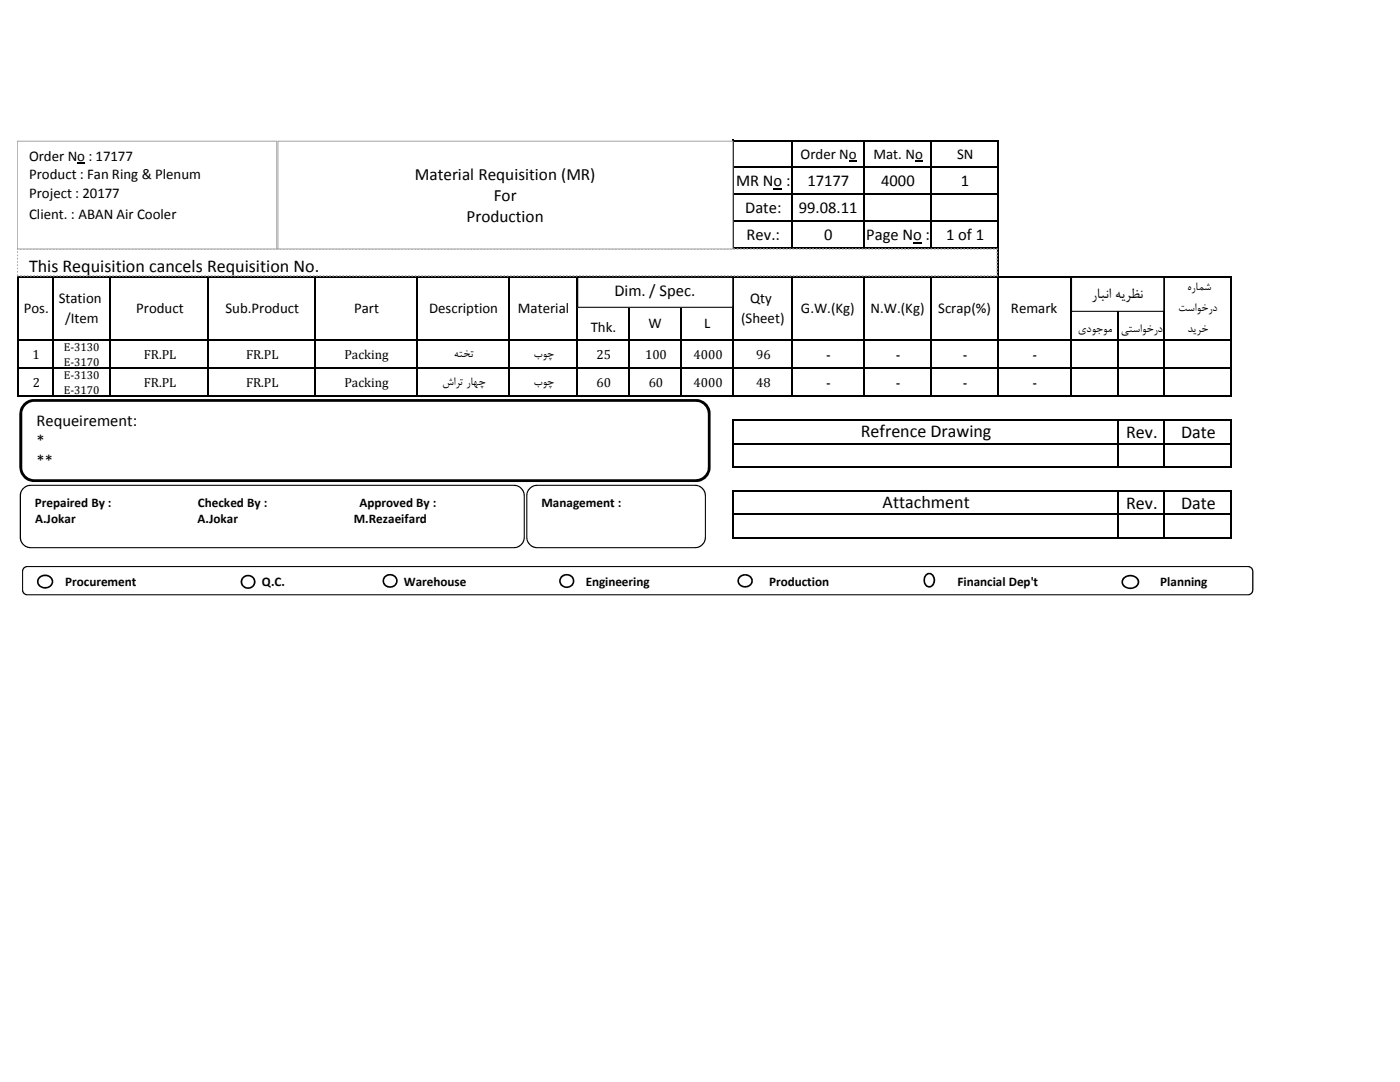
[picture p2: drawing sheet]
<svg xmlns="http://www.w3.org/2000/svg" width="279mm" height="216mm" viewBox="0 0 279 216" stroke-linecap="round" stroke-linejoin="round" font-family="sans-serif">
<path d="M154.4 37.6h1.7v.2h-1.7zM169.4 32.1h1.5v.2h-1.5zM182.6 32.1h1.6v.2h-1.6zM182.2 48.3h1.8v.3h-1.8z" fill="#000"/>
<g fill="none" stroke="#000" stroke-width=".3">
<path d="M146.4 27.9v21.8M146.5 28h52.8M146.5 33.4h52.8M146.5 38.8h52.8M158.1 28.2v21.5M172.4 28.2v21.5M185.9 28.2v21.5M199.1 28.2v51M3.6 55v24.2M3.7 55.2h242.1M10.6 55.3v23.9M22 55.3v23.9"/>
<path d="M41.6 55.3v23.9M62.9 55.3v23.9M83.2 55.3v23.9M101.6 55.3v23.9M115.1 55.3v23.9M125.5 55.3v23.9M136 55.3v23.9M146.4 55.3v23.9M146.5 44.2h52.8M146.5 49.6h52.8M158.1 55.3v23.9M172.4 55.3v23.9"/>
<path d="M185.9 55.3v23.9M213.7 55.3v23.9M223 55.3v23.9M232.4 55.3v23.9M245.6 55.3v23.9M3.7 67.8h242.1M3.7 73.5h242.1M3.7 79.1h242.1M146.4 83.7v9.6M146.4 97.7v9.7M146.5 83.8h99.3M146.5 88.5h99.3"/>
<path d="M146.5 93.2h99.3M146.5 97.9h99.3M223 83.9v9.4M223 98v9.4M232.4 83.9v9.4M232.4 98v9.4M245.6 83.9v9.4M245.6 98v9.4M146.5 102.6h99.3M146.5 107.3h99.3"/>
</g>
<path d="M3.4 49.7h195.6v5.3h-195.6z" fill="#fff"/>
<path d="M3.4 54.7h.2v.3h-.2zM3.4 54.1h.2v.3h-.2zM3.4 53.4h.2v.3h-.2zM3.4 52.7h.2v.4h-.2zM3.4 52.1h.2v.3h-.2zM3.4 51.4h.2v.4h-.2zM3.4 50.8h.2v.3h-.2zM3.4 50.1h.2v.4h-.2zM3.4 49.6l.2-.1v.3h-.2l.2-.1v.1h-.2zM4 49.5h.3v.3h-.3zM4.6 49.5h.4v.3h-.4zM5.3 49.5h.3v.3h-.3zM5.9 49.5h.4v.3h-.4zM6.6 49.5h.3v.3h-.3zM7.2 49.5h.4v.3h-.4zM7.9 49.5h.4v.3h-.4zM8.6 49.5h.3v.3h-.3zM9.2 49.5h.4v.3h-.4zM9.9 49.5h.3v.3h-.3zM10.5 49.5h.4v.3h-.4zM11.2 49.5h.3v.3h-.3zM11.9 49.5h.3v.3h-.3zM12.5 49.5h.3v.3h-.3zM13.2 49.5h.3v.3h-.3zM13.8 49.5h.3v.3h-.3zM14.5 49.5h.3v.3h-.3zM15.1 49.5h.4v.3h-.4zM15.8 49.5h.3v.3h-.3zM16.4 49.5h.4v.3h-.4zM17.1 49.5h.3v.3h-.3zM17.7 49.5h.4v.3h-.4zM18.4 49.5h.4v.3h-.4zM19 49.5h.4v.3h-.4zM19.7 49.5h.4v.3h-.4zM20.4 49.5h.3v.3h-.3zM21 49.5h.4v.3h-.4zM21.7 49.5h.3v.3h-.3zM22.4 49.5h.3v.3h-.3zM23 49.5h.3v.3h-.3zM23.7 49.5h.3v.3h-.3zM24.3 49.5h.3v.3h-.3zM25 49.5h.3v.3h-.3zM25.6 49.5h.4v.3h-.4zM26.3 49.5h.3v.3h-.3zM26.9 49.5h.4v.3h-.4zM27.6 49.5h.3v.3h-.3zM28.2 49.5h.4v.3h-.4zM28.9 49.5h.4v.3h-.4zM29.5 49.5h.4v.3h-.4zM30.2 49.5h.4v.3h-.4zM30.9 49.5h.3v.3h-.3zM31.5 49.5h.4v.3h-.4zM32.2 49.5h.3v.3h-.3zM32.9 49.5h.3v.3h-.3zM33.5 49.5h.3v.3h-.3zM34.2 49.5h.3v.3h-.3zM34.8 49.5h.3v.3h-.3zM35.5 49.5h.3v.3h-.3zM36.1 49.5h.3v.3h-.3zM36.8 49.5h.3v.3h-.3zM37.4 49.5h.4v.3h-.4zM38.1 49.5h.3v.3h-.3zM38.7 49.5h.4v.3h-.4zM39.4 49.5h.4v.3h-.4zM40 49.5h.4v.3h-.4zM40.7 49.5h.4v.3h-.4zM41.4 49.5h.3v.3h-.3zM42 49.5h.4v.3h-.4zM42.7 49.5h.3v.3h-.3zM43.3 49.5h.4v.3h-.4zM44 49.5h.3v.3h-.3zM44.7 49.5h.3v.3h-.3zM45.3 49.5h.3v.3h-.3zM46 49.5h.3v.3h-.3zM46.6 49.5h.3v.3h-.3zM47.3 49.5h.3v.3h-.3zM47.9 49.5h.4v.3h-.4zM48.6 49.5h.3v.3h-.3zM49.2 49.5h.4v.3h-.4zM49.9 49.5h.3v.3h-.3zM50.5 49.5h.4v.3h-.4zM51.2 49.5h.4v.3h-.4zM51.9 49.5h.3v.3h-.3zM52.5 49.5h.4v.3h-.4zM53.2 49.5h.3v.3h-.3zM53.8 49.5h.4v.3h-.4zM54.5 49.5h.3v.3h-.3zM55.2 49.5h.3v.3h-.3zM55.8 49.5h.3v.3h-.3zM56.5 49.5h.3v.3h-.3zM57.1 49.5h.3v.3h-.3zM57.8 49.5h.3v.3h-.3zM58.4 49.5h.4v.3h-.4zM59.1 49.5h.3v.3h-.3zM59.7 49.5h.4v.3h-.4zM60.4 49.5h.3v.3h-.3zM61 49.5h.4v.3h-.4zM61.7 49.5h.4v.3h-.4zM62.4 49.5h.3v.3h-.3zM63 49.5h.4v.3h-.4zM63.7 49.5h.3v.3h-.3zM64.3 49.5h.4v.3h-.4zM65 49.5h.3v.3h-.3zM65.7 49.5h.3v.3h-.3zM66.3 49.5h.3v.3h-.3zM67 49.5h.3v.3h-.3zM67.6 49.5h.3v.3h-.3zM68.3 49.5h.3v.3h-.3zM68.9 49.5h.4v.3h-.4zM69.6 49.5h.3v.3h-.3zM70.2 49.5h.4v.3h-.4zM70.9 49.5h.3v.3h-.3zM71.5 49.5h.4v.3h-.4zM72.2 49.5h.4v.3h-.4zM72.9 49.5h.3v.3h-.3zM73.5 49.5h.4v.3h-.4zM74.2 49.5h.3v.3h-.3zM74.8 49.5h.4v.3h-.4zM75.5 49.5h.3v.3h-.3zM76.2 49.5h.3v.3h-.3zM76.8 49.5h.3v.3h-.3zM77.5 49.5h.3v.3h-.3zM78.1 49.5h.3v.3h-.3zM78.8 49.5h.3v.3h-.3zM79.4 49.5h.4v.3h-.4zM80.1 49.5h.3v.3h-.3zM80.7 49.5h.4v.3h-.4zM81.4 49.5h.3v.3h-.3zM82 49.5h.4v.3h-.4zM82.7 49.5h.4v.3h-.4zM83.4 49.5h.3v.3h-.3zM84 49.5h.4v.3h-.4zM84.7 49.5h.3v.3h-.3zM85.3 49.5h.4v.3h-.4zM86 49.5h.3v.3h-.3zM86.7 49.5h.3v.3h-.3zM87.3 49.5h.3v.3h-.3zM88 49.5h.3v.3h-.3zM88.6 49.5h.3v.3h-.3zM89.3 49.5h.3v.3h-.3zM89.9 49.5h.4v.3h-.4zM90.6 49.5h.3v.3h-.3zM91.2 49.5h.4v.3h-.4zM91.9 49.5h.3v.3h-.3zM92.5 49.5h.4v.3h-.4zM93.2 49.5h.4v.3h-.4zM93.9 49.5h.3v.3h-.3zM94.5 49.5h.4v.3h-.4zM95.2 49.5h.3v.3h-.3zM95.8 49.5h.4v.3h-.4zM96.5 49.5h.3v.3h-.3zM97.2 49.5h.3v.3h-.3zM97.8 49.5h.3v.3h-.3zM98.5 49.5h.3v.3h-.3zM99.1 49.5h.3v.3h-.3zM99.8 49.5h.3v.3h-.3zM100.4 49.5h.4v.3h-.4zM101.1 49.5h.3v.3h-.3zM101.7 49.5h.4v.3h-.4zM102.4 49.5h.3v.3h-.3zM103 49.5h.4v.3h-.4zM103.7 49.5h.4v.3h-.4zM104.4 49.5h.3v.3h-.3zM105 49.5h.4v.3h-.4zM105.7 49.5h.3v.3h-.3zM106.3 49.5h.4v.3h-.4zM107 49.5h.3v.3h-.3zM107.7 49.5h.3v.3h-.3zM108.3 49.5h.3v.3h-.3zM109 49.5h.3v.3h-.3zM109.6 49.5h.3v.3h-.3zM110.3 49.5h.3v.3h-.3zM110.9 49.5h.4v.3h-.4zM111.6 49.5h.3v.3h-.3zM112.2 49.5h.4v.3h-.4zM112.9 49.5h.3v.3h-.3zM113.5 49.5h.4v.3h-.4zM114.2 49.5h.4v.3h-.4zM114.9 49.5h.3v.3h-.3zM115.5 49.5h.4v.3h-.4zM116.2 49.5h.3v.3h-.3zM116.8 49.5h.4v.3h-.4zM117.5 49.5h.3v.3h-.3zM118.2 49.5h.3v.3h-.3zM118.8 49.5h.3v.3h-.3zM119.5 49.5h.3v.3h-.3zM120.1 49.5h.3v.3h-.3zM120.8 49.5h.3v.3h-.3zM121.4 49.5h.4v.3h-.4zM122.1 49.5h.3v.3h-.3zM122.7 49.5h.4v.3h-.4zM123.4 49.5h.3v.3h-.3zM124 49.5h.4v.3h-.4zM124.7 49.5h.4v.3h-.4zM125.3 49.5h.4v.3h-.4zM126 49.5h.4v.3h-.4zM126.7 49.5h.3v.3h-.3zM127.3 49.5h.4v.3h-.4zM128 49.5h.3v.3h-.3zM128.7 49.5h.3v.3h-.3zM129.3 49.5h.3v.3h-.3zM130 49.5h.3v.3h-.3zM130.6 49.5h.3v.3h-.3zM131.3 49.5h.3v.3h-.3zM131.9 49.5h.3v.3h-.3zM132.6 49.5h.3v.3h-.3zM133.2 49.5h.4v.3h-.4zM133.9 49.5h.3v.3h-.3zM134.5 49.5h.4v.3h-.4zM135.2 49.5h.4v.3h-.4zM135.8 49.5h.4v.3h-.4zM136.5 49.5h.4v.3h-.4zM137.2 49.5h.3v.3h-.3zM137.8 49.5h.4v.3h-.4zM138.5 49.5h.3v.3h-.3zM139.1 49.5h.4v.3h-.4zM139.8 49.5h.3v.3h-.3zM140.5 49.5h.3v.3h-.3zM141.1 49.5h.3v.3h-.3zM141.8 49.5h.3v.3h-.3zM142.4 49.5h.3v.3h-.3zM143.1 49.5h.3v.3h-.3zM143.7 49.5h.4v.3h-.4zM144.4 49.5h.3v.3h-.3zM145 49.5h.4v.3h-.4zM145.7 49.5h.3v.3h-.3zM146.3 49.5h.4v.3h-.4zM147 49.5h.4v.3h-.4zM147.7 49.5h.3v.3h-.3zM148.3 49.5h.4v.3h-.4zM149 49.5h.3v.3h-.3zM149.6 49.5h.4v.3h-.4zM150.3 49.5h.3v.3h-.3zM151 49.5h.3v.3h-.3zM151.6 49.5h.3v.3h-.3zM152.3 49.5h.3v.3h-.3zM152.9 49.5h.3v.3h-.3zM153.6 49.5h.3v.3h-.3zM154.2 49.5h.4v.3h-.4zM154.9 49.5h.3v.3h-.3zM155.5 49.5h.4v.3h-.4zM156.2 49.5h.3v.3h-.3zM156.8 49.5h.4v.3h-.4zM157.5 49.5h.4v.3h-.4zM158.2 49.5h.3v.3h-.3zM158.8 49.5h.4v.3h-.4zM159.5 49.5h.3v.3h-.3zM160.1 49.5h.4v.3h-.4zM160.8 49.5h.3v.3h-.3zM161.5 49.5h.3v.3h-.3zM162.1 49.5h.3v.3h-.3zM162.8 49.5h.3v.3h-.3zM163.4 49.5h.3v.3h-.3zM164.1 49.5h.3v.3h-.3zM164.7 49.5h.4v.3h-.4zM165.4 49.5h.3v.3h-.3zM166 49.5h.4v.3h-.4zM166.7 49.5h.3v.3h-.3zM167.3 49.5h.4v.3h-.4zM168 49.5h.4v.3h-.4zM168.7 49.5h.3v.3h-.3zM169.3 49.5h.4v.3h-.4zM170 49.5h.3v.3h-.3zM170.6 49.5h.4v.3h-.4zM171.3 49.5h.3v.3h-.3zM172 49.5h.3v.3h-.3zM172.6 49.5h.3v.3h-.3zM173.3 49.5h.3v.3h-.3zM173.9 49.5h.3v.3h-.3zM174.6 49.5h.3v.3h-.3zM175.2 49.5h.4v.3h-.4zM175.9 49.5h.3v.3h-.3zM176.5 49.5h.4v.3h-.4zM177.2 49.5h.3v.3h-.3zM177.8 49.5h.4v.3h-.4zM178.5 49.5h.4v.3h-.4zM179.2 49.5h.3v.3h-.3zM179.8 49.5h.4v.3h-.4zM180.5 49.5h.3v.3h-.3zM181.1 49.5h.4v.3h-.4zM181.8 49.5h.3v.3h-.3zM182.5 49.5h.3v.3h-.3zM183.1 49.5h.3v.3h-.3zM183.8 49.5h.3v.3h-.3zM184.4 49.5h.3v.3h-.3zM185.1 49.5h.3v.3h-.3zM185.7 49.5h.4v.3h-.4zM186.4 49.5h.3v.3h-.3zM187 49.5h.4v.3h-.4zM187.7 49.5h.3v.3h-.3zM188.3 49.5h.4v.3h-.4zM189 49.5h.4v.3h-.4zM189.7 49.5h.3v.3h-.3zM190.3 49.5h.4v.3h-.4zM191 49.5h.3v.3h-.3zM191.6 49.5h.4v.3h-.4zM192.3 49.5h.3v.3h-.3zM193 49.5h.3v.3h-.3zM193.6 49.5h.3v.3h-.3zM194.3 49.5h.3v.3h-.3zM194.9 49.5h.3v.3h-.3zM195.6 49.5h.3v.3h-.3zM196.2 49.5h.4v.3h-.4zM196.9 49.5h.3v.3h-.3zM197.5 49.5h.4v.3h-.4zM198.2 49.5h.3v.3h-.3zM198.8 49.5l.3 .1v.3h-.3v-.2l.2 .1h-.2zM198.8 50.2h.3v.3h-.3zM198.8 50.8h.3v.4h-.3zM198.8 51.5h.3v.4h-.3zM198.8 52.2h.3v.3h-.3zM198.8 52.8h.3v.4h-.3zM198.8 53.5h.3v.3h-.3zM198.8 54.1h.3v.4h-.3zM198.8 54.8h.3v.4h-.2zM198.2 54.9h.4v.3h-.4zM197.6 54.9h.3v.3h-.3zM196.9 54.9h.4v.3h-.4zM196.3 54.9h.3v.3h-.3zM195.6 54.9h.4v.3h-.4zM195 54.9h.3v.3h-.3zM194.3 54.9h.3v.3h-.3zM193.7 54.9h.3v.3h-.3zM193 54.9h.3v.3h-.3zM192.4 54.9h.3v.3h-.3zM191.7 54.9h.3v.3h-.3zM191.1 54.9h.2v.3h-.2zM190.4 54.9h.3v.3h-.3zM189.7 54.9h.3v.3h-.3zM189.1 54.9h.3v.3h-.3zM188.4 54.9h.3v.3h-.3zM187.7 54.9h.4v.3h-.4zM187.1 54.9h.3v.3h-.3zM186.4 54.9h.4v.3h-.4zM185.8 54.9h.3v.3h-.3zM185.1 54.9h.4v.3h-.4zM184.5 54.9h.3v.3h-.3zM183.8 54.9h.3v.3h-.3zM183.2 54.9h.3v.3h-.3zM182.5 54.9h.3v.3h-.3zM181.9 54.9h.3v.3h-.3zM181.2 54.9h.3v.3h-.3zM180.6 54.9h.2v.3h-.2zM179.9 54.9h.3v.3h-.3zM179.2 54.9h.3v.3h-.3zM178.6 54.9h.3v.3h-.3zM177.9 54.9h.3v.3h-.3zM177.2 54.9h.4v.3h-.4zM176.6 54.9h.3v.3h-.3zM175.9 54.9h.4v.3h-.4zM175.3 54.9h.3v.3h-.3zM174.6 54.9h.4v.3h-.4zM174 54.9h.3v.3h-.3zM173.3 54.9h.4v.3h-.4zM172.7 54.9h.3v.3h-.3zM172 54.9h.3v.3h-.3zM171.4 54.9h.3v.3h-.3zM170.7 54.9h.3v.3h-.3zM170.1 54.9h.2v.3h-.2zM169.4 54.9h.3v.3h-.3zM168.7 54.9h.3v.3h-.3zM168.1 54.9h.3v.3h-.3zM167.4 54.9h.3v.3h-.3zM166.8 54.9h.3v.3h-.3zM166.1 54.9h.3v.3h-.3zM165.4 54.9h.4v.3h-.4zM164.8 54.9h.3v.3h-.3zM164.1 54.9h.4v.3h-.4zM163.5 54.9h.3v.3h-.3zM162.8 54.9h.4v.3h-.4zM162.2 54.9h.3v.3h-.3zM161.5 54.9h.3v.3h-.3zM160.9 54.9h.3v.3h-.3zM160.2 54.9h.3v.3h-.3zM159.6 54.9h.3v.3h-.3zM158.9 54.9h.3v.3h-.3zM158.2 54.9h.3v.3h-.3zM157.6 54.9h.3v.3h-.3zM156.9 54.9h.3v.3h-.3zM156.3 54.9h.3v.3h-.3zM155.6 54.9h.3v.3h-.3zM154.9 54.9h.4v.3h-.4zM154.3 54.9h.3v.3h-.3zM153.6 54.9h.4v.3h-.4zM153 54.9h.3v.3h-.3zM152.3 54.9h.4v.3h-.4zM151.7 54.9h.3v.3h-.3zM151 54.9h.3v.3h-.3zM150.4 54.9h.3v.3h-.3zM149.7 54.9h.3v.3h-.3zM149.1 54.9h.3v.3h-.3zM148.4 54.9h.3v.3h-.3zM147.7 54.9h.3v.3h-.3zM147.1 54.9h.3v.3h-.3zM146.4 54.9h.3v.3h-.3zM145.8 54.9h.3v.3h-.3zM145.1 54.9h.3v.3h-.3zM144.4 54.9h.4v.3h-.4zM143.8 54.9h.3v.3h-.3zM143.1 54.9h.4v.3h-.4zM142.5 54.9h.3v.3h-.3zM141.8 54.9h.4v.3h-.4zM141.2 54.9h.3v.3h-.3zM140.5 54.9h.3v.3h-.3zM139.9 54.9h.3v.3h-.3zM139.2 54.9h.3v.3h-.3zM138.6 54.9h.3v.3h-.3zM137.9 54.9h.3v.3h-.3zM137.2 54.9h.3v.3h-.3zM136.6 54.9h.3v.3h-.3zM135.9 54.9h.3v.3h-.3zM135.3 54.9h.3v.3h-.3zM134.6 54.9h.3v.3h-.3zM133.9 54.9h.4v.3h-.4zM133.3 54.9h.3v.3h-.3zM132.6 54.9h.4v.3h-.4zM132 54.9h.3v.3h-.3zM131.3 54.9h.4v.3h-.4zM130.7 54.9h.3v.3h-.3zM130 54.9h.3v.3h-.3zM129.4 54.9h.3v.3h-.3zM128.7 54.9h.3v.3h-.3zM128.1 54.9h.3v.3h-.3zM127.4 54.9h.3v.3h-.3zM126.7 54.9h.3v.3h-.3zM126.1 54.9h.3v.3h-.3zM125.4 54.9h.3v.3h-.3zM124.8 54.9h.3v.3h-.3zM124.1 54.9h.3v.3h-.3zM123.4 54.9h.4v.3h-.4zM122.8 54.9h.3v.3h-.3zM122.1 54.9h.4v.3h-.4zM121.5 54.9h.3v.3h-.3zM120.8 54.9h.4v.3h-.4zM120.2 54.9h.3v.3h-.3zM119.5 54.9h.3v.3h-.3zM118.9 54.9h.3v.3h-.3zM118.2 54.9h.3v.3h-.3zM117.6 54.9h.3v.3h-.3zM116.9 54.9h.3v.3h-.3zM116.2 54.9h.3v.3h-.3zM115.6 54.9h.3v.3h-.3zM114.9 54.9h.3v.3h-.3zM114.3 54.9h.3v.3h-.3zM113.6 54.9h.3v.3h-.3zM112.9 54.9h.4v.3h-.4zM112.3 54.9h.3v.3h-.3zM111.6 54.9h.4v.3h-.4zM111 54.9h.3v.3h-.3zM110.3 54.9h.4v.3h-.4zM109.7 54.9h.3v.3h-.3zM109 54.9h.3v.3h-.3zM108.4 54.9h.3v.3h-.3zM107.7 54.9h.3v.3h-.3zM107.1 54.9h.3v.3h-.3zM106.4 54.9h.3v.3h-.3zM105.7 54.9h.3v.3h-.3zM105.1 54.9h.3v.3h-.3zM104.4 54.9h.3v.3h-.3zM103.8 54.9h.3v.3h-.3zM103.1 54.9h.3v.3h-.3zM102.4 54.9h.4v.3h-.4zM101.8 54.9h.3v.3h-.3zM101.1 54.9h.4v.3h-.4zM100.5 54.9h.3v.3h-.3zM99.8 54.9h.4v.3h-.4zM99.2 54.9h.3v.3h-.3zM98.5 54.9h.3v.3h-.3zM97.9 54.9h.3v.3h-.3zM97.2 54.9h.3v.3h-.3zM96.6 54.9h.3v.3h-.3zM95.9 54.9h.3v.3h-.3zM95.2 54.9h.3v.3h-.3zM94.6 54.9h.3v.3h-.3zM93.9 54.9h.3v.3h-.3zM93.3 54.9h.3v.3h-.3zM92.6 54.9h.3v.3h-.3zM91.9 54.9h.4v.3h-.4zM91.3 54.9h.3v.3h-.3zM90.6 54.9h.4v.3h-.4zM90 54.9h.3v.3h-.3zM89.3 54.9h.4v.3h-.4zM88.7 54.9h.3v.3h-.3zM88 54.9h.3v.3h-.3zM87.4 54.9h.3v.3h-.3zM86.7 54.9h.3v.3h-.3zM86.1 54.9h.3v.3h-.3zM85.4 54.9h.3v.3h-.3zM84.8 54.9h.2v.3h-.2zM84.1 54.9h.3v.3h-.3zM83.4 54.9h.3v.3h-.3zM82.8 54.9h.3v.3h-.3zM82.1 54.9h.3v.3h-.3zM81.4 54.9h.4v.3h-.4zM80.8 54.9h.3v.3h-.3zM80.1 54.9h.4v.3h-.4zM79.5 54.9h.3v.3h-.3zM78.8 54.9h.4v.3h-.4zM78.2 54.9h.3v.3h-.3zM77.5 54.9h.4v.3h-.4zM76.9 54.9h.3v.3h-.3zM76.2 54.9h.3v.3h-.3zM75.6 54.9h.3v.3h-.3zM74.9 54.9h.3v.3h-.3zM74.3 54.9h.2v.3h-.2zM73.6 54.9h.3v.3h-.3zM72.9 54.9h.3v.3h-.3zM72.3 54.9h.3v.3h-.3zM71.6 54.9h.3v.3h-.3zM71 54.9h.3v.3h-.3zM70.3 54.9h.3v.3h-.3zM69.6 54.9h.4v.3h-.4zM69 54.9h.3v.3h-.3zM68.3 54.9h.4v.3h-.4zM67.7 54.9h.3v.3h-.3zM67 54.9h.4v.3h-.4zM66.4 54.9h.3v.3h-.3zM65.7 54.9h.3v.3h-.3zM65.1 54.9h.3v.3h-.3zM64.4 54.9h.3v.3h-.3zM63.8 54.9h.3v.3h-.3zM63.1 54.9h.3v.3h-.3zM62.4 54.9h.3v.3h-.3zM61.8 54.9h.3v.3h-.3zM61.1 54.9h.3v.3h-.3zM60.5 54.9h.3v.3h-.3zM59.8 54.9h.3v.3h-.3zM59.1 54.9h.4v.3h-.4zM58.5 54.9h.3v.3h-.3zM57.8 54.9h.4v.3h-.4zM57.2 54.9h.3v.3h-.3zM56.5 54.9h.4v.3h-.4zM55.9 54.9h.3v.3h-.3zM55.2 54.9h.3v.3h-.3zM54.6 54.9h.3v.3h-.3zM53.9 54.9h.3v.3h-.3zM53.3 54.9h.3v.3h-.3zM52.6 54.9h.3v.3h-.3zM51.9 54.9h.3v.3h-.3zM51.3 54.9h.3v.3h-.3zM50.6 54.9h.3v.3h-.3zM50 54.9h.3v.3h-.3zM49.3 54.9h.3v.3h-.3zM48.6 54.9h.4v.3h-.4zM48 54.9h.3v.3h-.3zM47.3 54.9h.4v.3h-.4zM46.7 54.9h.3v.3h-.3zM46 54.9h.4v.3h-.4zM45.4 54.9h.3v.3h-.3zM44.7 54.9h.3v.3h-.3zM44.1 54.9h.3v.3h-.3zM43.4 54.9h.3v.3h-.3zM42.8 54.9h.3v.3h-.3zM42.1 54.9h.3v.3h-.3zM41.4 54.9h.3v.3h-.3zM40.8 54.9h.3v.3h-.3zM40.1 54.9h.3v.3h-.3zM39.5 54.9h.3v.3h-.3zM38.8 54.9h.3v.3h-.3zM38.1 54.9h.4v.3h-.4zM37.5 54.9h.3v.3h-.3zM36.8 54.9h.4v.3h-.4zM36.2 54.9h.3v.3h-.3zM35.5 54.9h.4v.3h-.4zM34.9 54.9h.3v.3h-.3zM34.2 54.9h.3v.3h-.3zM33.6 54.9h.3v.3h-.3zM32.9 54.9h.3v.3h-.3zM32.3 54.9h.3v.3h-.3zM31.6 54.9h.3v.3h-.3zM30.9 54.9h.3v.3h-.3zM30.3 54.9h.3v.3h-.3zM29.6 54.9h.3v.3h-.3zM29 54.9h.3v.3h-.3zM28.3 54.9h.3v.3h-.3zM27.6 54.9h.4v.3h-.4zM27 54.9h.3v.3h-.3zM26.3 54.9h.4v.3h-.4zM25.7 54.9h.3v.3h-.3zM25 54.9h.4v.3h-.4zM24.4 54.9h.3v.3h-.3zM23.7 54.9h.3v.3h-.3zM23.1 54.9h.3v.3h-.3zM22.4 54.9h.3v.3h-.3zM21.8 54.9h.3v.3h-.3zM21.1 54.9h.3v.3h-.3zM20.4 54.9h.3v.3h-.3zM19.8 54.9h.3v.3h-.3zM19.1 54.9h.3v.3h-.3zM18.5 54.9h.3v.3h-.3zM17.8 54.9h.3v.3h-.3zM17.1 54.9h.4v.3h-.4zM16.5 54.9h.3v.3h-.3zM15.8 54.9h.4v.3h-.4zM15.2 54.9h.3v.3h-.3zM14.5 54.9h.4v.3h-.4zM13.9 54.9h.3v.3h-.3zM13.2 54.9h.3v.3h-.3zM12.6 54.9h.3v.3h-.3zM11.9 54.9h.3v.3h-.3zM11.3 54.9h.3v.3h-.3zM10.6 54.9h.3v.3h-.3zM9.9 54.9h.3v.3h-.3zM9.3 54.9h.3v.3h-.3zM8.6 54.9h.3v.3h-.3zM8 54.9h.3v.3h-.3zM7.3 54.9h.3v.3h-.3zM6.6 54.9h.4v.3h-.4zM6 54.9h.3v.3h-.3zM5.3 54.9h.4v.3h-.4zM4.7 54.9h.3v.3h-.3zM4 54.9h.4v.3h-.4zM3.4 54.9h.3v.3h-.3z" fill="#a6a6a6"/>
<path d="M3.4 28.2h51.8v21.5h-51.8z" fill="#fff"/>
<path d="M3.4 28.1h51.9v21.7h-51.9zM3.4 28.3l.2-.1v21.5l-.2-.1h51.8l-.1 .1v-21.5l.1 .1z" fill="#a6a6a6"/>
<path d="M15.4 32.5h1.6v.2h-1.6z" fill="#000"/>
<path d="M55.5 28.2h90.7v21.5h-90.7z" fill="#fff"/>
<path d="M55.4 28.1h90.8l.1 .1v21.5l-.1 .1h-90.7zM55.5 28.3l.1-.1v21.5l-.1-.1h90.7l-.1 .1v-21.5l.1 .1z" fill="#a6a6a6"/>
<path d="M213.8 55.3h18.4v6.8h-18.4z" fill="#fff"/>
<path d="M213.7 55.3l18.5-.1 .2 .1-.1 6.9h-18.5l-.1-.1zM213.8 55.5l.2-.2v6.8l-.2-.1h18.4v.1v-6.8v.2z" fill="#000"/>
<path d="M5.1 80.5l1.1-.5 .6-.1h132.1a2.68 2.68 0 0 1 2.6 2.6v10.7a2.66 2.66 0 0 1-2.6 2.7h-132.1a2.66 2.66 0 0 1-2.7-2.7v-10.7a2.68 2.68 0 0 1 1-2z" fill-rule="evenodd" fill="#fff"/>
<path d="M4.9 80.4a2.76 2.76 0 0 1 1.9-.8h132.3a2.94 2.94 0 0 1 2.7 2.7v11.2a2.94 2.94 0 0 1-2.6 2.7h-132.4a2.92 2.92 0 0 1-2.9-2.9v-10.7a2.99 2.99 0 0 1 1-2.2zM5.1 80.9l-.3 .5-.4 .9v10.9a2.39 2.39 0 0 0 2.4 2.4h132.1a2.44 2.44 0 0 0 2.4-2.4v-10.6a2.44 2.44 0 0 0-2.4-2.4h-132.3l-.7 .1z" fill="#000"/>
<path d="M4.7 97.4l.9-.5 .5-.1h96.4a2.05 2.05 0 0 1 2.1 2.1v8.3a2.03 2.03 0 0 1-2.1 2.1h-96.4a2.05 2.05 0 0 1-2-2.1v-8.3v-.6z" fill-rule="evenodd" fill="#fff"/>
<path d="M4.6 97.4l.6-.5 .7-.2h96.9a2.22 2.22 0 0 1 1.9 2v8.7a2.2 2.2 0 0 1-1.9 2h-96.9a2.18 2.18 0 0 1-2-2.2v-8.3a2.13 2.13 0 0 1 .7-1.5zM4.7 97.5l-.4 .6-.1 .6v8.7l.1 .6 .4 .6 1 .5 96.8 .1a2.02 2.02 0 0 0 2-2v-8.3a2.01 2.01 0 0 0-2-2l-96.6 .1a1.49 1.49 0 0 0-1.2 .5z" fill="#000"/>
<path d="M115.3 55.3h30.9v6h-30.9z" fill="#fff"/>
<path d="M115.2 55.3l31-.1 .1 .1v6l-31 .1-.2-.1zM115.3 55.5l.1-.2v6l-.1-.1h30.9l-.1 .1v-6l.1 .2z" fill="#000"/>
<path d="M105.7 97.4l.9-.5 .6-.1h31.5a2.05 2.05 0 0 1 2.1 2.1v8.3a2.03 2.03 0 0 1-2.1 2.1h-31.5a2.05 2.05 0 0 1-2.1-2.1v-8.3l.1-.6z" fill-rule="evenodd" fill="#fff"/>
<path d="M105.7 97.4l.6-.5 .7-.2h31.9a2.22 2.22 0 0 1 2 2v8.7a2.2 2.2 0 0 1-2 2h-31.9a2.19 2.19 0 0 1-2-2.2v-8.5l.2-.7zM105.8 97.5l-.4 .6-.2 .8v8.3a2.04 2.04 0 0 0 2 2h31.5a2 2 0 0 0 2-2v-8.3a2.03 2.03 0 0 0-2-2l-31.7 .1a1.49 1.49 0 0 0-1.2 .5z" fill="#000"/>
<path d="M4.8 113.3l.7-.3h243.6a.95 .95 0 0 1 .9 1v3.7a.91 .91 0 0 1-.9 1h-243.6a.92 .92 0 0 1-1-1v-3.7z" fill-rule="evenodd" fill="#fff"/>
<path d="M4.6 113.4l.6-.5h244.1a1.13 1.13 0 0 1 .8 1.1v3.7a1.04 1.04 0 0 1-.8 1.1h-244.1l-.6-.4-.2-.4v-4.3zM4.9 113.4l-.3 .6v3.7l.3 .6 .6 .3h243.5l.6-.2 .3-.5v-4.1l-.3-.5-.5-.1h-243.6z" fill="#000"/>
<path d="M7.8 115.3a1.4 1.4 0 0 1 1.9-.4 1.4 1.4 0 0 1 .5 1.9 1.4 1.4 0 0 1-1.9 .4 1.4 1.4 0 0 1-.5-1.9z" fill-rule="evenodd" fill="#fff"/>
<path d="M7.7 115.2a1.66 1.66 0 0 1 1.8-.5 1.66 1.66 0 0 1 1.1 1.6 1.68 1.68 0 0 1-1.7 1.2 1.68 1.68 0 0 1-1.5-1.5zM8 115.3l-.3 .5v.5l.6 .7 1 .1 .4-.1 .5-.5 .1-.7-.5-.7-1.1-.1z" fill="#000"/>
<circle cx="49.5" cy="116.1" r="1.29" fill="#fff"/>
<path d="M48 116.1a1.5 1.5 0 0 1 3 0 1.5 1.5 0 0 1-3 0zM48.4 116.1a1.12 1.12 0 0 0 2.2 0 1.12 1.12 0 0 0-2.2 0z" fill="#000"/>
<path d="M76.8 115.2a1.29 1.29 0 0 1 1.9-.3 1.29 1.29 0 0 1 0 2 1.3 1.3 0 0 1-1.7-.1 1.3 1.3 0 0 1-.2-1.6z" fill-rule="evenodd" fill="#fff"/>
<path d="M76.8 114.9l.5-.3h1.1a1.4 1.4 0 0 1 1 1.3 1.4 1.4 0 0 1-1 1.3l-.5 .1a1.39 1.39 0 0 1-1.4-.8 1.39 1.39 0 0 1 .3-1.6zM77 115.1l-.3 .6v.5l.5 .6 .9 .2 .8-.5 .1-.8-.5-.7-.9-.1z" fill="#000"/>
<path d="M224.3 115.4a1.72 1.72 0 0 1 2.9 .7 1.68 1.68 0 0 1-1.6 1.3 1.68 1.68 0 0 1-1.7-1.3z" fill-rule="evenodd" fill="#fff"/>
<path d="M224.3 115.1a2.09 2.09 0 0 1 2.7 .2l.2 .3a1.18 1.18 0 0 1-.2 1.3 2.05 2.05 0 0 1-2.9 0l-.3-.6a1.32 1.32 0 0 1 .5-1.2zM224.5 115.4l-.3 .3-.1 .5 .3 .6 .3 .3 1.2 .1 .5-.1 .5-.6v-.8l-.2-.3-.5-.3h-.9z" fill="#000"/>
<path d="M112 115.2a1.3 1.3 0 0 1 2.1-.1 1.3 1.3 0 0 1-.6 2 1.28 1.28 0 0 1-1.4-.4 1.28 1.28 0 0 1-.1-1.5z" fill-rule="evenodd" fill="#fff"/>
<path d="M111.6 115.9a1.5 1.5 0 0 1 3 0 1.5 1.5 0 0 1-3 0zM112.2 115.2l-.3 .8 .2 .5 .3 .3 1 .2 .6-.3 .2-.3 .1-.7-.5-.7-.9-.1z" fill="#000"/>
<path d="M184.9 114.7a1.02 1.02 0 0 1 1.2-.1 1.02 1.02 0 0 1 .4 1.2 1.05 1.05 0 0 1-1 1.3 1.05 1.05 0 0 1-1.1-1.3l.1-.5z" fill-rule="evenodd" fill="#fff"/>
<path d="M184.6 114.7a1.12 1.12 0 0 1 1.1-.3 1.12 1.12 0 0 1 .9 .8v.5a1.23 1.23 0 0 1-.5 1.3 1.23 1.23 0 0 1-1.3 0l-.4-.4-.1-.8 .1-.6zM185 114.8l-.3 .5v.9l.5 .7h.4l.3-.1 .3-.6v-.9l-.4-.6-.4-.1z" fill="#000"/>
<path d="M147.6 115.2a1.39 1.39 0 0 1 1.6-.4 1.39 1.39 0 0 1 .8 1.5 1.39 1.39 0 0 1-1.6 .8 1.39 1.39 0 0 1-1-1.6z" fill-rule="evenodd" fill="#fff"/>
<path d="M147.4 115.1a1.52 1.52 0 0 1 1.9-.5 1.52 1.52 0 0 1 .8 1.9l-.5 .6-.9 .2a1.38 1.38 0 0 1-1.4-1.9zM147.8 115.2l-.3 .5v.4l.5 .7 1 .1 .7-.4 .2-.6-.2-.6-.3-.3-.7-.1z" fill="#000"/>
<g font-size="3.6">
<text x="5.8" y="54.3">This Requisition cancels Requisition No.</text>
<text x="171.8" y="87.2">Refrence Drawing</text>
<text x="224.7" y="87.4">Rev.</text>
<text x="235.7" y="87.4">Date</text>
<text x="176.1" y="101.3">Attachment</text>
<text x="224.7" y="101.5">Rev.</text>
<text x="235.7" y="101.5">Date</text>
</g>
<g font-size="3.4">
<text x="82.8" y="35.9">Material Requisition (MR)</text>
<text x="98.6" y="40.1">For</text>
<text x="93.1" y="44.3">Production</text>
</g>
<g font-size="3.3">
<text x="146.9" y="37.2">MR No :</text>
<text x="161.1" y="37.2">17177</text>
<text x="175.9" y="37.2">4000</text>
<text x="191.8" y="37.2">1</text>
<text x="148.7" y="42.6">Date:</text>
<text x="149" y="48">Rev.:</text>
<text x="159.4" y="42.6">99.08.11</text>
<text x="164.5" y="48">0</text>
<text x="172.9" y="48">Page No :</text>
<text x="188.8" y="48">1 of 1</text>
<text x="122.6" y="59.1">Dim. / Spec.</text>
<text x="217.8" y="59.4">رابان ه</text>
<text x="223.9" y="59.4">يرظن</text>
<text x="7.3" y="85">Requeirement:</text>
<text x="7.3" y="88.9">*</text>
<text x="7.3" y="93">**</text>
</g>
<g font-size="3">
<text x="5.8" y="32.1">Order No : 17177</text>
<text x="5.8" y="35.8">Product : Fan Ring &amp; Plenum</text>
<text x="159.8" y="31.7">Order No</text>
<text x="174.3" y="31.7">Mat. No</text>
<text x="191" y="31.7">SN</text>
<text x="5.8" y="39.4">Project : 20177</text>
<text x="5.8" y="43.8">Client. : ABAN Air Cooler</text>
<text x="4.7" y="62.5">Pos.</text>
<text x="11.7" y="60.5">Station</text>
<text x="13" y="64.5">/Item</text>
<text x="27.2" y="62.5">Product</text>
<text x="45" y="62.5">Sub.Product</text>
<text x="70.7" y="62.5">Part</text>
<text x="85.6" y="62.5">Description</text>
<text x="103.4" y="62.5">Material</text>
<text x="129.5" y="65.4">W</text>
<text x="140.5" y="65.4">L</text>
<text x="147.9" y="64.5">(Sheet)</text>
<text x="149.7" y="60.5">Qty</text>
<text x="159.9" y="62.5">G.W.(Kg)</text>
<text x="173.7" y="62.5">N.W.(Kg)</text>
<text x="187.2" y="62.5">Scrap(%)</text>
<text x="201.8" y="62.5">Remark</text>
<text x="117.9" y="66.2">Thk.</text>
</g>
<g font-size="2.6">
<text x="236.9" y="57.9">هرامش</text>
<text x="235.1" y="62.1">تساوخرد</text>
<text x="6.5" y="71.6">1</text>
<text x="28.7" y="71.6">FR.PL</text>
<text x="49.1" y="71.6">FR.PL</text>
<text x="68.8" y="71.6">Packing</text>
<text x="90.6" y="71.2">هتخت</text>
<text x="106.5" y="71.2">بوچ</text>
<text x="119" y="71.6">25</text>
<text x="128.7" y="71.6">100</text>
<text x="138.4" y="71.6">4000</text>
<text x="150.9" y="71.6">96</text>
<text x="164.9" y="71.5">‐</text>
<text x="178.9" y="71.5">‐</text>
<text x="192.2" y="71.5">‐</text>
<text x="206.1" y="71.5">‐</text>
<text x="215.1" y="66.2">يدوجوم</text>
<text x="223.7" y="66.2">يتساوخرد</text>
<text x="237" y="66.3">ديرخ</text>
<text x="6.5" y="77.2">2</text>
<text x="28.7" y="77.2">FR.PL</text>
<text x="49.1" y="77.2">FR.PL</text>
<text x="68.8" y="77.2">Packing</text>
<text x="88.2" y="76.9">شارت راهچ</text>
<text x="106.5" y="76.9">بوچ</text>
<text x="119" y="77.2">60</text>
<text x="129.5" y="77.2">60</text>
<text x="138.4" y="77.2">4000</text>
<text x="150.9" y="77.2">48</text>
<text x="164.9" y="77.2">‐</text>
<text x="178.9" y="77.2">‐</text>
<text x="192.2" y="77.2">‐</text>
<text x="206.1" y="77.2">‐</text>
<text x="7" y="101.1">Prepaired By :</text>
<text x="39.5" y="101.1">Checked By :</text>
<text x="71.8" y="101.1">Approved By :</text>
<text x="108.1" y="101.1">Management :</text>
<text x="7" y="104.3">A.Jokar</text>
<text x="39.4" y="104.3">A.Jokar</text>
<text x="70.6" y="104.3">M.Rezaeifard</text>
<text x="13" y="117">Procurement</text>
<text x="52.3" y="117">Q.C.</text>
<text x="80.6" y="117">Warehouse</text>
<text x="116.9" y="117">Engineering</text>
<text x="153.5" y="117">Production</text>
<text x="191.1" y="117">Financial Dep't</text>
<text x="231.6" y="117">Planning</text>
</g>
<g font-size="2.3">
<text x="12.7" y="70">E‐3130</text>
<text x="12.7" y="73">E‐3170</text>
<text x="12.7" y="75.6">E‐3130</text>
<text x="12.7" y="78.6">E‐3170</text>
</g>
</svg>
